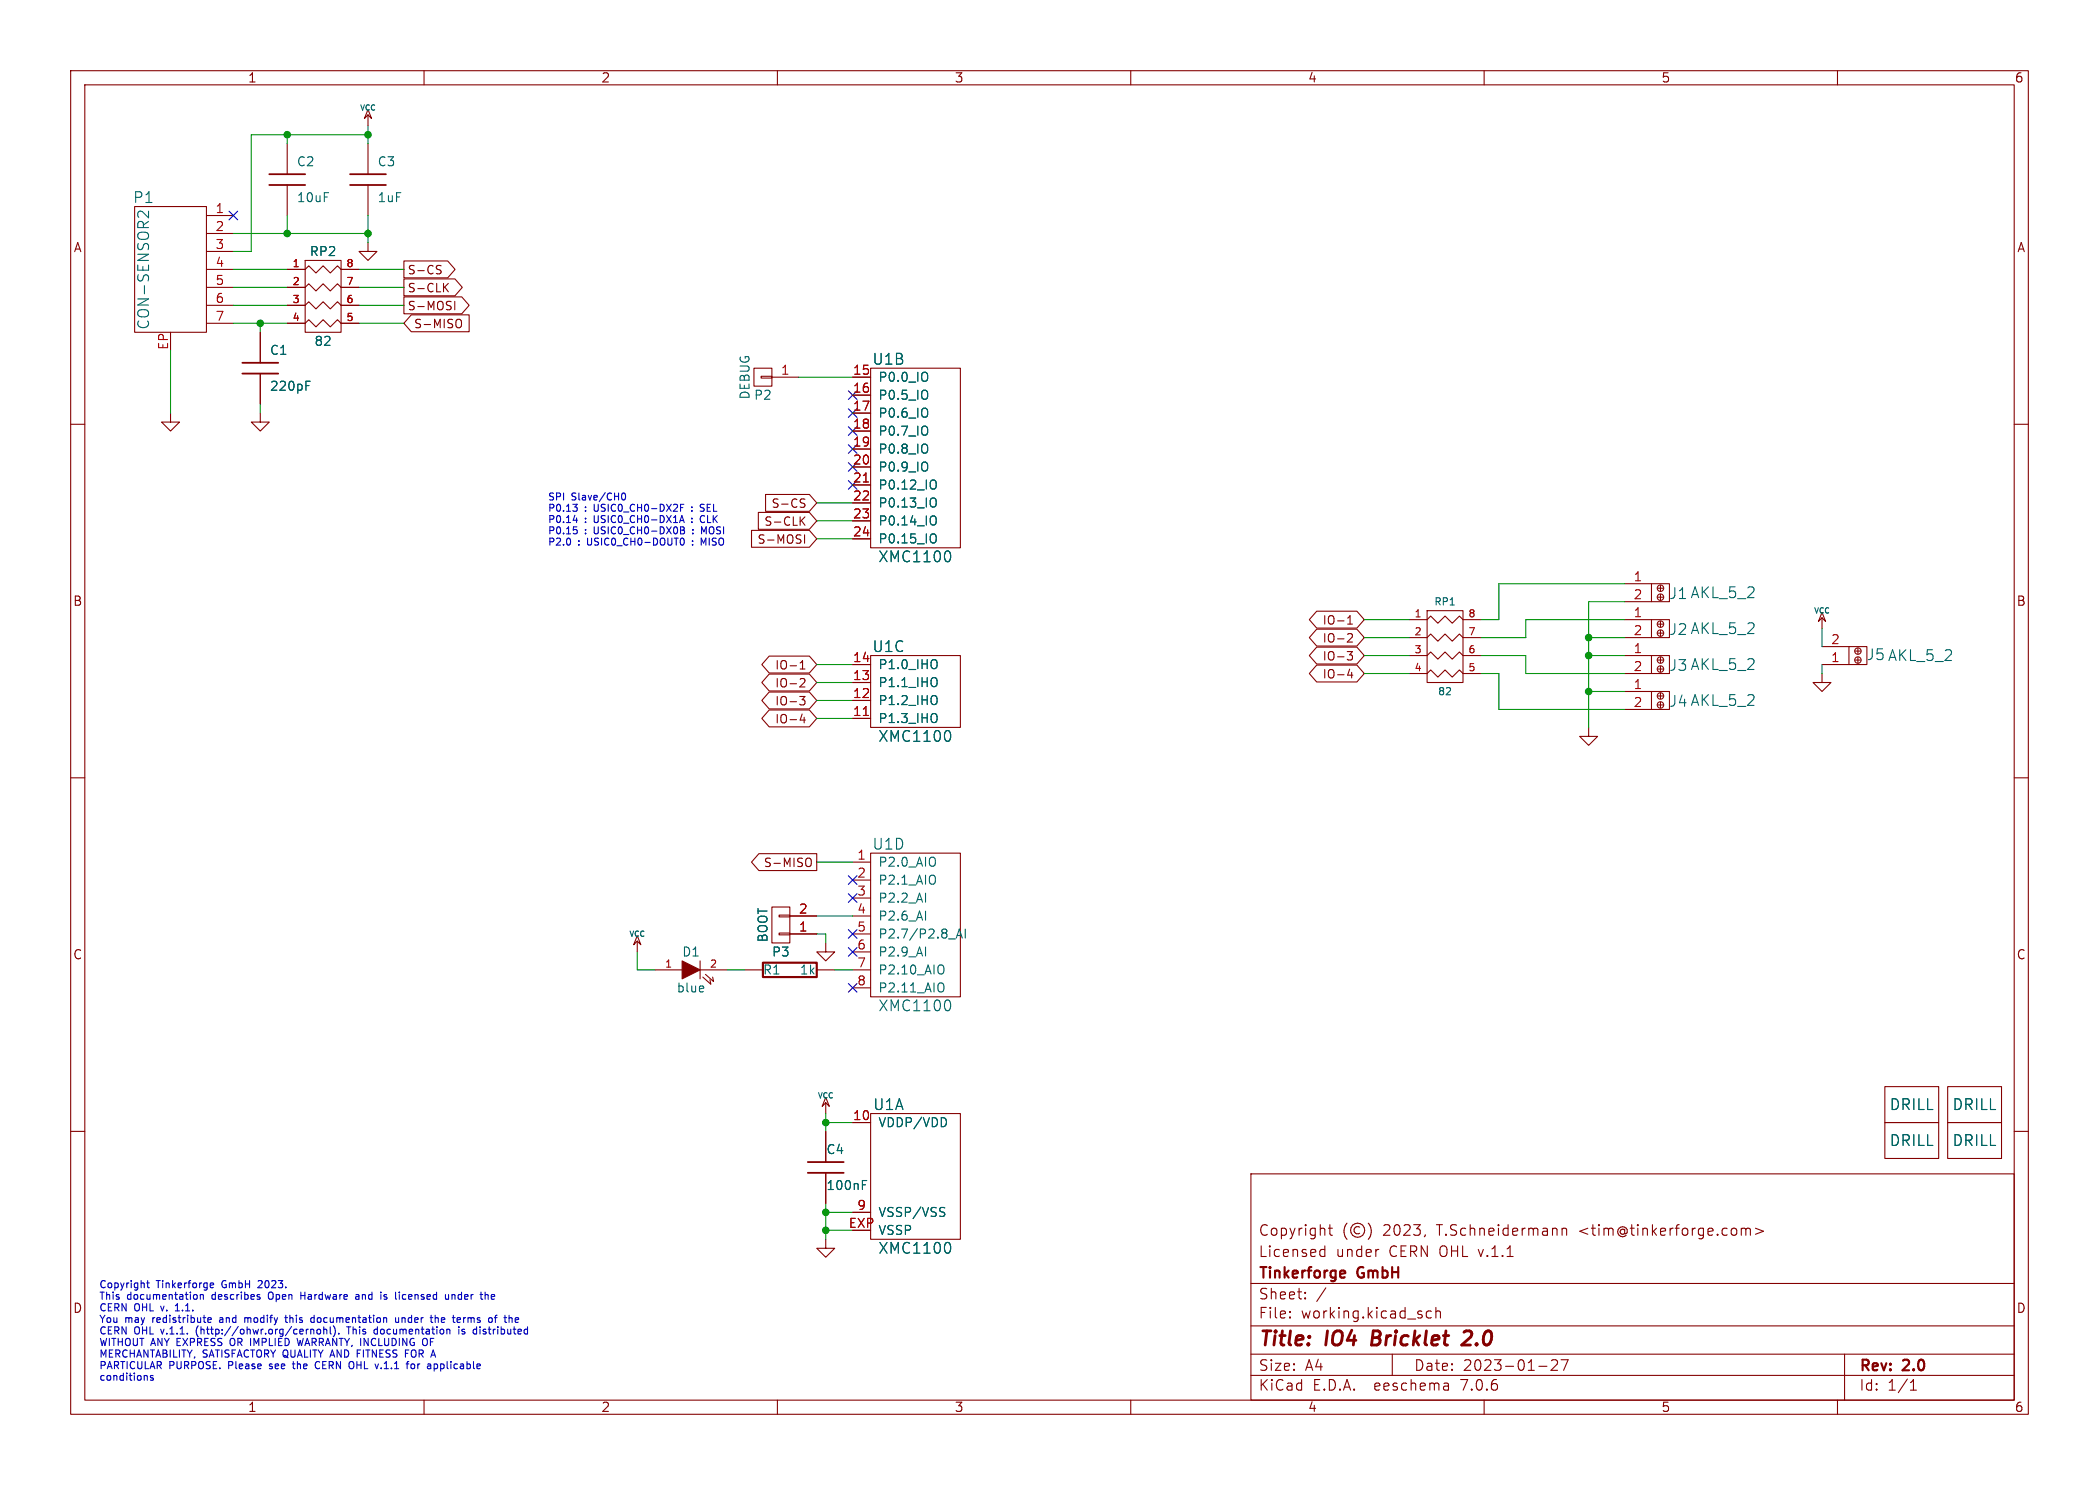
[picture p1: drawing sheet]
<svg xmlns="http://www.w3.org/2000/svg" width="297mm" height="210mm" viewBox="0 0 297 210" stroke-linecap="round" stroke-linejoin="round" font-family="sans-serif">
<g fill="none" stroke="#840000" stroke-width=".15">
<path d="M10 10h277v190h-277zM12 12h273v186h-273zM52.1 15.5l.5 1.3-.5-.5-.5 .5zM52.1 16.3v1.5M60 10v2M110 10v2M160 10v2M210 10v2M260 10v2M19 29.2h10.2v17.8h-10.2zM29.2 38.1h3.8M29.2 30.5h3.8"/>
<path d="M29.2 33h3.8M29.2 35.6h3.8M40.6 38.1h2.6l.5-.5 1 1 1-1 1 1 1.1-1 .5 .5h2.5M40.6 20.3v4.3M40.6 26.2v4.3M43.2 36.8h5.1v10.2h-5.1zM52.1 34.3v1.3h1.2l-1.2 1.2-1.3-1.2h1.3M52.1 20.3v4.3M52.1 26.2v4.3M57.1 39.4h7.3l1 1.2-1 1.2h-7.3zM57.1 36.9h6.2l1.1 1.2-1.1 1.2h-6.2zM62 38.1l.3 .1 .1 .3-.2 .2h-.3"/>
<path d="M62 37.5l.4 .1M10 60h2M24.1 58.4v1.3h1.3l-1.3 1.3-1.2-1.3h1.2M29.2 40.6h3.8M29.2 43.2h3.8M29.2 45.7h3.8M36.8 58.4v1.3h1.3l-1.3 1.3-1.2-1.3h1.2M36.8 47v4.3M36.8 52.8v4.4M40.6 45.7h2.6l.5-.5 1 1 1-1 1 1 1.1-1 .5 .5h2.5M40.6 43.2h2.6l.5-.5 1 1 1-1 1 1 1.1-1 .5 .5h2.5M40.6 40.6h2.6l.5-.5 1 1 1-1 1 1 1.1-1 .5 .5h2.5"/>
<path d="M57.1 42h8.2l1.1 1.2-1.1 1.2h-8.2zM58.2 44.5h8.2v2.4h-8.2l-1.1-1.2zM62.9 40.6l.5 .7M63.4 40.1l-.6 .7M64.3 42.6v1.2M64.8 45.2a.4 .4 0 0 1 .5 .4v.4a.4 .4 0 0 1-.5 .3M106.7 52.1h2.5v2.5h-2.5zM107.7 53.2h1.5v.3h-1.5zM109.2 53.3h3.8M120.6 53.3h2.6M120.6 55.9h2.6M120.6 58.4h2.6"/>
<path d="M123.2 52.1h12.7v25.4h-12.7zM285 60h2M106.3 75h8.2l1.1 1.2-1.1 1.2h-8.2zM107.3 72.5h7.2l1.1 1.2-1.1 1.2h-7.2zM108.3 69.9h6.2l1.1 1.2-1.1 1.2h-6.2zM113.4 73.6l.5 .7M113.4 71.1l.4 .1 .1 .3-.2 .2h-.3M113.4 70.6h.5M113.8 75.6v1.2M113.9 73.1l-.7 .7M120.6 61h2.6M120.6 63.5h2.6"/>
<path d="M120.6 66h2.6M120.6 68.6h2.6M120.6 71.1h2.6M120.6 73.7h2.6M120.6 76.2h2.6M108.8 95.3h5.7l1.1 1.2-1.1 1.2h-5.7l-1-1.2zM108.8 92.8h5.7l1.1 1.2-1.1 1.2h-5.7l-1-1.2zM108.8 97.9h5.7l1.1 1.2-1.1 1.2h-5.7l-1-1.2zM113.2 98.5h.7l-.4 .5 .3 .1 .1 .4-.2 .2h-.4M113.2 94.6h.7M113.2 93.8l.4-.4v1.2M113.3 96h.4l.1 .1 .1 .2-.7 .8h.7"/>
<path d="M120.6 99.1h2.6M120.6 96.5h2.6M120.6 94h2.6M123.2 92.7h12.7v10.2h-12.7zM186.3 86.4h5.7l1 1.2-1 1.2h-5.7l-1-1.2zM186.3 91.5h5.7l1 1.2-1 1.2h-5.7l-1-1.2zM186.3 89h5.7l1 1.2-1 1.2h-5.7l-1-1.2zM186.3 94.1h5.7l1 1.2-1 1.1h-5.7l-1-1.1zM190.6 92.1h.8l-.4 .5 .3 .1 .1 .4-.3 .2h-.3M190.7 88.3h.7M190.7 87.4l.3-.3v1.2M190.7 89.7l.4-.1 .2 .1 .1 .2-.8 .9h.8"/>
<path d="M191 94.6l-.3 .9h.7M191.3 95.1v.8M199.4 95.3h2.5l.5-.6 1.1 1.1 1-1.1 1 1.1 1-1.1 .5 .6h2.5M199.4 92.7h2.5l.5-.5 1.1 1 1-1 1 1 1-1 .5 .5h2.5M199.4 90.2h2.5l.5-.5 1.1 1 1-1 1 1 1-1 .5 .5h2.5M199.4 87.6h2.5l.5-.5 1.1 1 1-1 1 1 1-1 .5 .5h2.5M201.9 86.4h5.1v10.1h-5.1zM229.9 82.6h3.8M229.9 85.1h3.8M229.9 97.8h3.8M229.9 87.6h3.8M229.9 90.2h3.8"/>
<path d="M229.9 92.7h3.8M229.9 95.3h3.8M233.7 82.6h2.5v2.5h-2.5zM233.7 97.8h2.5v2.5h-2.5zM233.7 87.6h2.5v2.6h-2.5zM233.7 92.7h2.5v2.6h-2.5zM234.6 84.5h.7M234.6 83.2h.7M234.6 99.7h.7M234.6 98.4h.7M234.6 89.5h.7M234.6 88.3h.7"/>
<path d="M234.6 94.6h.7M234.6 93.3h.7M234.9 84.1v.7M234.9 82.8v.8M234.9 99.3v.8M234.9 98v.8M234.9 89.2v.7M234.9 87.9v.7M234.9 94.2v.8M234.9 93v.7M257.8 95.3v1.2h1.3l-1.3 1.3-1.3-1.3h1.3M257.8 86.6l.5 1.3-.5-.5-.5 .5z"/>
<path d="M257.8 94h3.8M257.8 91.4h3.8M257.8 87.4v1.5M261.6 91.4h2.6v2.6h-2.6zM262.5 92.1h.8M262.5 93.3h.8M262.9 91.7v.8M262.9 93v.7M10 110h2M108.8 100.4h5.7l1.1 1.2-1.1 1.2h-5.7l-1-1.2zM113.5 101l-.3 .8h.8M113.8 101.4v.8"/>
<path d="M120.6 101.6h2.6M224.8 102.9v1.2h1.3l-1.3 1.3-1.3-1.3h1.3M229.9 100.3h3.8M285 110h2M90.2 132.3l.5 1.3-.5-.5-.5 .5zM90.2 133.1v1.5M92.7 137.2h3.8M99.1 137.2h3.8M99.1 135.9v2.5M99.4 138.2l1.2 1-.1-.6M99.8 137.8l1.2 1-.2-.6M105.4 137.2h2.5"/>
<path d="M107.4 120.7h8.2v2.4h-8.2l-1.1-1.2zM109.2 128.3h2.6v5.1h-2.6zM110.2 129.4h1.6v.3h-1.6zM110.2 132h1.6v.2h-1.6zM111.8 132.1h3.8M111.8 129.5h3.8M114.3 121.4a.4 .4 0 0 1 .5 .4v.4a.4 .4 0 0 1-.5 .3M115.6 137.2h2.5M116.8 133.4v1.2h1.3l-1.3 1.3-1.2-1.3h1.2M120.6 132.1h2.6M120.6 129.5h2.6M120.6 137.2h2.6"/>
<path d="M120.6 121.9h2.6M120.6 124.5h2.6M120.6 127h2.6M120.6 134.6h2.6M120.6 139.7h2.6M123.2 120.7h12.7v20.3h-12.7zM10 160h2M116.8 155.2l.5 1.3-.5-.5-.5 .5zM116.8 156v1.5M120.6 158.8h2.6M123.2 157.5h12.7v17.8h-12.7zM266.7 158.8h7.6v5h-7.6z"/>
<path d="M266.7 153.7h7.6v5.1h-7.6zM275.6 153.7h7.6v5.1h-7.6zM275.6 158.8h7.6v5h-7.6zM285 160h2M116.8 175.3v1.2h1.3l-1.3 1.3-1.2-1.3h1.2M116.8 160v4.3M116.8 165.9v4.3M120.6 171.5h2.6M177 166h108v32h-108zM186.9 177.6l.1 .1 .5-.1M186.9 176.8l.1-.1 .5 .1M187.5 176.2v1.5"/>
<path d="M188 173.7h.5M188.2 173.2v1.3v.1l.3 .1M190.6 173a1.72 1.72 0 0 0 0 2.3M192.4 173.6a.52 .52 0 0 0-.8 .4 .52 .52 0 0 0 .8 .4M193.6 173a1.72 1.72 0 0 1 0 2.3M195 176.7h.1M201.7 174.6l-.2 .3M221 173.8a.37 .37 0 0 1 .7 .1v.8M221 173.7v1M246.4 173.8a.37 .37 0 0 1 .6 .1M246.4 173.7v1M247 173.9l.2-.2 .4 .1 .1 .9"/>
<path d="M247 173.9v.8M248.4 173.7l1.1 .4-1.1 .5M60 198v2M110 198v2M160 198v2M177 194.5h108M177 191.5h108M177 187.5h108M177 181.5h108M182.5 186.3h.1l-.1 .1M182.5 186.3v.1M182.5 185.5v.1"/>
<path d="M182.5 185.5h.1l-.1 .1M184.7 183.6v.1M184.7 183.6h-.1l.1 .1M184.7 182.8v.1M184.7 182.8h-.1l.1 .1M187.6 182.1l-1.3 2M197 191.5v3M202.5 185.5l-.4-.1-.3 .3v.4l.2 .2 .1 .1 .4-.1M203.2 185.5a.37 .37 0 0 1 .6 .1v.8M203.2 184.9v1.5M204.9 195.7l.1 .9M205 196.5l-.2 .1"/>
<path d="M205 196h-.2M210 198v2M217.7 193.2h1.2M219.5 192.4l.2-.1 .5 .1a.41 .41 0 0 1 .1 .5l-.8 .9h.9M220.9 192.3h1l-.7 1.5M260 198v2M261 191.5v6.5M270.3 196.6h.9M270.3 195.5l.4-.4v1.5"/>
<circle cx="234.9" cy="89.5" r=".46"/>
<circle cx="234.9" cy="99.7" r=".46"/>
<circle cx="234.9" cy="94.6" r=".46"/>
<circle cx="234.9" cy="93.3" r=".46"/>
<circle cx="234.9" cy="84.5" r=".46"/>
<circle cx="234.9" cy="98.4" r=".46"/>
<circle cx="234.9" cy="88.3" r=".46"/>
<circle cx="234.9" cy="83.2" r=".46"/>
<circle cx="262.9" cy="92.1" r=".46"/>
<circle cx="262.9" cy="93.3" r=".46"/>
<circle cx="192.1" cy="174" r="1"/>
</g>
<path d="M194.3 188.2l-.2 2h.7M207.9 188.2h-.4l-.4 .2M208.1 189.1l-1.3 1.1h1.3" fill="none" stroke="#840000" stroke-width=".4"/>
<path d="M107.9 136.1h7.7v2.1h-7.7zM190.1 179.7l.2 .1v.2l-.7 .2M190.3 180.6l-.2 .1" fill="none" stroke="#840000" stroke-width=".3"/>
<path d="M38.1 26.2h5.1M38.1 24.6h5.1M49.5 26.2h5.1M49.5 24.6h5.1M34.3 52.8h5.1M34.3 51.3h5.1M114.3 165.9h5.1M114.3 164.3h5.1" fill="none" stroke="#840000" stroke-width=".25"/>
<g fill="none" stroke="#006464" stroke-width=".15">
<path d="M21 29.9v.9l-.9-.9a.41 .41 0 0 0-.6 .3v.3M43.3 54.5h.4M43.3 53.9h.6M131.2 52.8v.9M131.2 55.4v.9M131.2 57.9v.9M131.2 60.5v.9M131.2 63v.9M131.2 65.5v.9M132.2 67.9l.1 .1a.81 .81 0 0 1-.1 1.2M132.2 70.4l.1 .1a.81 .81 0 0 1-.1 1.2M132.2 73h.1a.81 .81 0 0 1-.1 1.2"/>
<path d="M132.2 75.5l.1 .1a.81 .81 0 0 1-.1 1.2M134.3 78a1.14 1.14 0 0 1 0 1.4M132.4 93.4a.9 .9 0 0 1 0 1.1M132.4 95.9a.9 .9 0 0 1 0 1.1M132.4 98.4a.9 .9 0 0 1 0 1.2M132.4 101a.9 .9 0 0 1 0 1.1M134.3 103.4a1.14 1.14 0 0 1 0 1.4M99.5 139.5l.1 .2-.6 .2M133.4 136.5a.9 .9 0 0 1 0 1.2M133.4 139.1a.9 .9 0 0 1 0 1.1M134.2 132.8h1M135.3 132.7l.4-1.3 .5 1.3"/>
<path d="M135.4 132.3h.6M136.6 131.4v1.3M133.9 158.4v.6M134.3 141.5a1.14 1.14 0 0 1 0 1.4M122 167.6h.5M122 166.9h.6M133.2 170.8h.5M133.4 171.4l.3 .3-.1 .2-.2 .1M134.3 175.8a1.14 1.14 0 0 1 0 1.4"/>
</g>
<path d="M96.5 135.9l2.6 1.3-2.6 1.2z" fill="#840000" stroke="#840000" stroke-width=".15"/>
<path d="M122.2 68.2h.7M122.2 101.2h.7" fill="none" stroke="#a90000" stroke-width=".15"/>
<g fill="none" stroke="#0000c2" stroke-width=".15">
<path d="M81.1 73.6h.6M81.2 74.5h.4M81.5 71.7l.2 .2v.2l-.2 .2M81.5 74.9l.2 .2v.2l-.2 .2M81.6 73.2v.7M81.7 71.3l-.4 .4M88 69.8l.2-.1a.53 .53 0 0 1 .3 .5 .53 .53 0 0 1-.3 .5l-.3-.4zM96.2 73.9l.3-1 .3 1M96.2 73.6h.5M96.3 71.8h.3M96.3 74.5l.5 .1v.2l-.2 .2M96.3 75h.3"/>
<path d="M96.4 76.1h.1a.53 .53 0 0 1 .3 .5 .53 .53 0 0 1-.3 .5l-.1-.1M96.6 75l.3 .2-.1 .2-.5 .1M96.8 71.3h-.5v1M97.9 72.2v.1M97.9 71.7v.1M97.9 73.3v.1M97.9 73.8v.1M98 77v.1M98 76.5v.1M98 75.4v.1M98 74.9v.1M99.1 72.3h.4"/>
<path d="M99.4 72.9a.53 .53 0 0 0-.3 .5 .53 .53 0 0 0 .3 .5M99.5 71.3h-.2l-.2 .2 .1 .2 .3 .1M99.6 76.8l-.4-.7v1M99.6 75.2l-.3-.7v1M20.7 194.5l.1 .2v.5M20.7 181.4h.4M20.9 181.1v.9l.2 .1M21.7 194.6l-.3-.1-.1 .2v.1l.4 .1v.2h-.4M24.8 185.4h.6M25 184.5l-.2 .2M27.6 183.1h.2l.1 .2v.4h-.3M27.8 187.9v.7"/>
<path d="M28.3 183.2l.2-.1h.2l.1 .6M28.3 183.1v.6M29.4 186.7l.5-.1-.1-.2-.2-.1-.2 .2 .1 .5h.3M29.7 181.6l.2-.2h.2l.1 .2v.1l-.5 .1M29.7 182l.2 .1h.3M31.1 186.7v.3M32.6 189.4v.7M34.6 186.3v.7M34.9 186.3l-.3 .1M36.6 181.1l-.1 .1M36.7 183.4l.1 .2-.1 .1M36.7 183.1h.1"/>
<path d="M37.1 181.5l-.6 .6h.6M38 182.9v.7M38.1 193.5l.1 .1M38.2 192.9v.3M40.3 186.3h.4M40.4 186v.9l.3 .1M41.4 192.9h.3M41.5 192.5v.9l.2 .2M42 189.3l.3 1 .2-.7 .2 .7M42.6 182.7v1M42.6 183.2h.5M44 186.8l.2 .2h.3"/>
<path d="M44 188v.7M44 188.1l.1-.1h.3v.7M44.5 186.4l-.3-.1-.2 .2M44.5 186v1M44.8 192.6a.5 .5 0 0 0-.2 .6 .5 .5 0 0 0 .6 .3M44.9 188h.3l.2 .2v.3l-.2 .2-.3-.1-.1-.1zM45.8 188.1l.2-.1h.2v.7M45.8 187.6v1.1M46.7 187.6v.9l.2 .2M47.2 187.5a1.19 1.19 0 0 1 0 1.5M47.9 188.6v.1M49.3 187.6v1.1"/>
<path d="M49.9 192.6a.72 .72 0 0 1 0 .9M50.4 183.1h.3l.1 .6M50.5 191.4h.4M50.8 183.3l-.3 .1-.2 .1 .2 .2h.3M53 188.6l.1 .1 .3-.1M53.4 188h-.3l-.1 .1M53.4 187.6v1.1M54.3 183.7h.4M54.7 183.1h-.2l-.2 .1 .1 .2 .3 .1M56 186.3v.7h.3l.1-.1M56.4 186.3v.7M56.5 182.7v.1"/>
<path d="M56.9 186.3v.7M57 183.1l-.1 .2 .1 .4M57 186.3l-.1 .1M57.4 191.4h.3M58.2 192.9h.3l.2 .2v.3l-.2 .2-.3-.1-.1-.1zM60.3 189.3a.72 .72 0 0 1 0 .9M61.4 192.9h.3l.2 .2-.1 .4h-.4M61.6 186.4l.1-.1 .3 .1v.6M61.6 186v1M63 183.1l.1 .6h.2h.2M63.5 183.1v.6M63.5 188l.2 .1v.6"/>
<path d="M64 183.1v.6M64.3 183.1h-.2l-.1 .1M64.9 187.6v.1M64.9 188v.7M65 186.3l.2 .3-.5 .1M65.1 187h-.1M65.4 188.6h.3M65.6 186.3v.7M65.6 186.4v.1M65.7 188h-.2l-.1 .1v.2l.3 .1M67.9 187.6v.1M67.9 188v.7"/>
<path d="M68.8 183.1l.3 .1v.5M69.6 183.1v.6M70 186.3h.3M70 183.3l-.5 .1M70.3 186l-.2 .1v.9M72.9 187h.4M72.9 186.4l.3-.1 .2 .3-.5 .1"/>
</g>
<g fill="none" stroke="#009600" stroke-width=".15">
<path d="M40.6 19.1v1.2M52.1 19.1h-16.5v16.5h-2.6M52.1 17.8v2.5M33 38.1h7.6M33 33h19.1M40.6 30.5v2.5M50.8 38.1h6.3M52.1 30.5v3.8M24.1 49.5v8.9M33 45.7h7.6M33 43.2h7.6M33 40.6h7.6"/>
<path d="M36.8 45.7v1.3M36.8 57.2v1.2M50.8 45.7h6.3M50.8 43.2h6.3M50.8 40.6h6.3M113 53.3h7.6M115.6 73.7h5M115.6 71.1h5M115.6 76.2h5M115.6 99.1h5M115.6 96.5h5M115.6 94h5"/>
<path d="M193 95.3h6.4M193 92.7h6.4M193 87.6h6.4M193 90.2h6.4M209.5 95.3h2.6v5h17.8M209.5 92.7h6.4v2.6h14M224.8 92.7h5.1M224.8 97.8h5.1M224.8 90.2h5.1M229.9 82.6h-17.8v5h-2.6M229.9 87.6h-14v2.6h-6.4M229.9 85.1h-5.1v17.8"/>
<path d="M257.8 88.9v2.5M257.8 94v1.3M115.6 101.6h5M90.2 134.6v2.6h2.5M102.9 137.2h2.5M115.6 132.1h1.2v1.3M115.6 129.5h5M115.6 121.9h5M118.1 137.2h2.5M116.8 157.5v2.5M116.8 158.8h3.8M116.8 170.2v5.1"/>
<path d="M116.8 174h3.8M116.8 171.5h3.8"/>
</g>
<g fill="none" stroke="#000084" stroke-width=".15">
<path d="M32.4 29.9l1.2 1.2M33.6 29.9l-1.2 1.2M120 57.8l1.3 1.2M120 55.3l1.3 1.2M121.3 57.8l-1.3 1.2M121.3 55.3l-1.3 1.2M120 68l1.3 1.2M120 65.4l1.3 1.2M120 60.4l1.3 1.2M120 62.9l1.3 1.2M121.3 68l-1.3 1.2M121.3 65.4l-1.3 1.2"/>
<path d="M121.3 60.4l-1.3 1.2M121.3 62.9l-1.3 1.2M120 139.1l1.3 1.2M120 134l1.3 1.2M120 126.4l1.3 1.2M120 123.9l1.3 1.2M120 131.5l1.3 1.2M121.3 139.1l-1.3 1.2M121.3 134l-1.3 1.2M121.3 126.4l-1.3 1.2M121.3 123.9l-1.3 1.2M121.3 131.5l-1.3 1.2"/>
</g>
<g fill="#009600" stroke="#009600" stroke-width=".15">
<circle cx="40.6" cy="33" r=".46"/>
<circle cx="52.1" cy="33" r=".46"/>
<circle cx="52.1" cy="19.1" r=".46"/>
<circle cx="40.6" cy="19.1" r=".46"/>
<circle cx="224.8" cy="90.2" r=".46"/>
<circle cx="224.8" cy="92.7" r=".46"/>
<circle cx="116.8" cy="174" r=".46"/>
<circle cx="116.8" cy="171.5" r=".46"/>
<circle cx="116.8" cy="158.8" r=".46"/>
<circle cx="36.8" cy="45.7" r=".46"/>
<circle cx="224.8" cy="97.8" r=".46"/>
</g>
<g font-size="2.8" fill="#840000">
<text x="178" y="190.9">Title:</text>
<text x="187.7" y="190.9">IO4</text>
<text x="194.9" y="190.9">Bricklet</text>
<text x="208.7" y="190.9">2.0</text>
</g>
<g font-size="2.1" fill="#006464">
<text x="18.8" y="28.9">P1</text>
<text x="21.3" y="46.7" transform="rotate(-90 21.3 46.7)">CON-SENSOR2</text>
<text x="123.4" y="51.8">U1B</text>
<text x="124.2" y="79.7">XMC1100</text>
<text x="236.1" y="84.9">J1 AKL_5_2</text>
<text x="123.4" y="92.4">U1C</text>
<text x="236.1" y="90">J2 AKL_5_2</text>
<text x="236.1" y="95.1">J3 AKL_5_2</text>
<text x="264" y="93.6">J5 AKL_5_2</text>
<text x="236.1" y="100.2">J4 AKL_5_2</text>
<text x="124.2" y="105.1">XMC1100</text>
<text x="123.4" y="120.4">U1D</text>
<text x="124.2" y="143.2">XMC1100</text>
<text x="123.5" y="157.2">U1A</text>
<text x="267.3" y="157.2">DRILL</text>
<text x="276.2" y="157.2">DRILL</text>
<text x="267.3" y="162.3">DRILL</text>
<text x="276.2" y="162.3">DRILL</text>
<text x="124.2" y="177.5">XMC1100</text>
</g>
<g font-size="2.1" fill="#840000">
<text x="178" y="178">Licensed</text>
<text x="178" y="175">Copyright</text>
<text x="189" y="178">under</text>
<text x="195.7" y="175">2023,</text>
<text x="196.6" y="178">CERN OHL v.1.1</text>
<text x="203.5" y="175">T.Schneidermann</text>
<text x="223.7" y="175">&lt;tim@tinkerforge.com&gt;</text>
<text x="178" y="184">Sheet:</text>
<text x="178" y="181.2">Tinkerforge</text>
<text x="192.2" y="181.2">GmbH</text>
<text x="178" y="186.7">File:</text>
<text x="184.1" y="186.7">working.kicad_sch</text>
<text x="178" y="196.9">KiCad</text>
<text x="178" y="194.1">Size:</text>
<text x="184.7" y="194.1">A4</text>
<text x="185.7" y="196.9">E.D.A.</text>
<text x="194.6" y="196.9">eeschema</text>
<text x="200" y="194.1">Date:</text>
<text x="207" y="196.9">7.0.6</text>
<text x="207" y="194.1">2023-01-27</text>
<text x="263" y="194.3">Rev:</text>
<text x="263" y="196.9">Id:</text>
<text x="267.1" y="196.9">1/1</text>
<text x="269.4" y="194.3">2.0</text>
</g>
<g font-size="1.8" fill="#840000">
<text x="35" y="11.9">1</text>
<text x="85" y="11.9">2</text>
<text x="135" y="11.9">3</text>
<text x="185" y="11.9">4</text>
<text x="235" y="11.9">5</text>
<text x="285" y="11.9">6</text>
<text x="10.3" y="35.9">A</text>
<text x="285.3" y="35.9">A</text>
<text x="10.3" y="85.9">B</text>
<text x="285.3" y="85.9">B</text>
<text x="10.3" y="135.9">C</text>
<text x="285.3" y="135.9">C</text>
<text x="10.3" y="185.9">D</text>
<text x="285.3" y="185.9">D</text>
<text x="35" y="199.9">1</text>
<text x="85" y="199.9">2</text>
<text x="135" y="199.9">3</text>
<text x="185" y="199.9">4</text>
<text x="235" y="199.9">5</text>
<text x="285" y="199.9">6</text>
</g>
<g font-size="1.8" fill="#006464">
<text x="41.9" y="23.7">C2</text>
<text x="53.3" y="23.7">C3</text>
<text x="41.9" y="28.8">10uF</text>
<text x="53.3" y="28.8">1uF</text>
<text x="43.7" y="36.4">RP2</text>
<text x="38.1" y="50.4">C1</text>
<text x="44.4" y="49.1">82</text>
<text x="38.1" y="55.5">220pF</text>
<text x="106.3" y="56.6" transform="rotate(-90 106.3 56.6)">DEBUG</text>
<text x="106.6" y="56.7">P2</text>
<text x="124.2" y="54.2">P0.0_IO</text>
<text x="124.2" y="56.7">P0.5_IO</text>
<text x="124.2" y="59.3">P0.6_IO</text>
<text x="124.2" y="61.8">P0.7_IO</text>
<text x="124.2" y="64.4">P0.8_IO</text>
<text x="124.2" y="66.9">P0.9_IO</text>
<text x="124.2" y="69.4">P0.12_IO</text>
<text x="124.2" y="72">P0.13_IO</text>
<text x="124.2" y="74.5">P0.14_IO</text>
<text x="124.2" y="77.1">P0.15_IO</text>
<text x="124.2" y="94.8">P1.0_IHO</text>
<text x="124.2" y="99.9">P1.2_IHO</text>
<text x="124.2" y="97.4">P1.1_IHO</text>
<text x="124.2" y="102.5">P1.3_IHO</text>
<text x="124.2" y="122.8">P2.0_AIO</text>
<text x="124.2" y="125.3">P2.1_AIO</text>
<text x="124.2" y="127.9">P2.2_AI</text>
<text x="124.2" y="130.4">P2.6_AI</text>
<text x="96.4" y="135.5">D1</text>
<text x="108.8" y="133.4" transform="rotate(-90 108.8 133.4)">BOOT</text>
<text x="109.1" y="135.5">P3</text>
<text x="124.2" y="132.9">P2.7/P2.8_AI</text>
<text x="124.2" y="135.5">P2.9_AI</text>
<text x="95.7" y="140.6">blue</text>
<text x="107.9" y="138">R1</text>
<text x="113.1" y="138">1k</text>
<text x="124.2" y="138">P2.10_AIO</text>
<text x="124.2" y="140.6">P2.11_AIO</text>
<text x="124.2" y="159.6">VDDP/VDD</text>
<text x="116.8" y="163.4">C4</text>
<text x="116.8" y="168.5">100nF</text>
<text x="124.2" y="172.3">VSSP/VSS</text>
<text x="124.2" y="174.9">VSSP</text>
</g>
<g font-size="1.8" fill="#a90000">
<text x="30.4" y="30.2">1</text>
<text x="30.4" y="32.8">2</text>
<text x="30.4" y="35.3">3</text>
<text x="30.4" y="37.8">4</text>
<text x="30.4" y="40.4">5</text>
<text x="30.4" y="42.9">6</text>
<text x="30.4" y="45.5">7</text>
<text x="23.9" y="49.6" transform="rotate(-90 23.9 49.6)">EP</text>
<text x="110.4" y="53.1">1</text>
<text x="120.6" y="53.1">15</text>
<text x="120.6" y="55.6">16</text>
<text x="120.6" y="58.2">17</text>
<text x="120.6" y="60.7">18</text>
<text x="120.6" y="63.2">19</text>
<text x="120.6" y="65.8">20</text>
<text x="120.6" y="68.3">21</text>
<text x="120.6" y="70.9">22</text>
<text x="120.6" y="73.4">23</text>
<text x="120.6" y="75.9">24</text>
<text x="231.1" y="82.3">1</text>
<text x="231.1" y="84.8">2</text>
<text x="231.1" y="87.4">1</text>
<text x="231.1" y="89.9">2</text>
<text x="120.6" y="93.7">14</text>
<text x="231.1" y="92.5">1</text>
<text x="231.1" y="95">2</text>
<text x="259" y="93.7">1</text>
<text x="259" y="91.2">2</text>
<text x="120.6" y="101.3">11</text>
<text x="120.6" y="98.8">12</text>
<text x="120.6" y="96.3">13</text>
<text x="231.1" y="97.5">1</text>
<text x="231.1" y="100.1">2</text>
<text x="121.2" y="121.7">1</text>
<text x="121.2" y="124.2">2</text>
<text x="113" y="131.8">1</text>
<text x="113" y="129.3">2</text>
<text x="121.2" y="126.7">3</text>
<text x="121.2" y="129.3">4</text>
<text x="121.2" y="131.8">5</text>
<text x="121.2" y="134.4">6</text>
<text x="121.2" y="136.9">7</text>
<text x="121.2" y="139.4">8</text>
<text x="120.6" y="158.5">10</text>
<text x="120" y="173.7">EXP</text>
<text x="121.2" y="171.2">9</text>
</g>
<g font-size="1.7" fill="#840000">
<text x="57.6" y="41.6">S-CLK</text>
<text x="57.6" y="39">S-CS</text>
<text x="57.6" y="44.1">S-MOSI</text>
<text x="58.5" y="46.6">S-MISO</text>
<text x="107.1" y="77.1">S-MOSI</text>
<text x="108" y="74.6">S-CLK</text>
<text x="109.1" y="72">S-CS</text>
<text x="187" y="88.5">IO-1</text>
<text x="109.6" y="94.9">IO-1</text>
<text x="187" y="93.6">IO-3</text>
<text x="187" y="91.1">IO-2</text>
<text x="109.6" y="97.4">IO-2</text>
<text x="109.6" y="100">IO-3</text>
<text x="187" y="96.2">IO-4</text>
<text x="109.6" y="102.5">IO-4</text>
<text x="108" y="122.8">S-MISO</text>
</g>
<g font-size="1.4" fill="#a90000">
<text x="41.3" y="37.8">1</text>
<text x="41.3" y="40.4">2</text>
<text x="48.9" y="40.4">7</text>
<text x="48.9" y="37.8">8</text>
<text x="41.3" y="42.9">3</text>
<text x="41.3" y="45.5">4</text>
<text x="48.9" y="45.5">5</text>
<text x="48.9" y="42.9">6</text>
<text x="200" y="87.4">1</text>
<text x="200" y="89.9">2</text>
<text x="207.7" y="89.9">7</text>
<text x="207.7" y="87.4">8</text>
<text x="200" y="92.5">3</text>
<text x="200" y="95">4</text>
<text x="207.7" y="95">5</text>
<text x="207.7" y="92.5">6</text>
<text x="94" y="136.9">1</text>
<text x="100.4" y="136.9">2</text>
</g>
<g font-size="1.4" fill="#0000c2">
<text x="77.5" y="70.8">SPI</text>
<text x="80.9" y="70.8">Slave/CH0</text>
<text x="77.5" y="72.4">P0.13</text>
<text x="77.5" y="74">P0.14</text>
<text x="77.5" y="75.6">P0.15</text>
<text x="77.5" y="77.2">P2.0</text>
<text x="81.8" y="77.2">:</text>
<text x="82.8" y="72.4">:</text>
<text x="82.8" y="74">:</text>
<text x="82.8" y="75.6">:</text>
<text x="83.3" y="77.2">USIC0_CH0-DOUT0</text>
<text x="84.3" y="72.4">USIC0_CH0-DX2F</text>
<text x="84.3" y="74">USIC0_CH0-DX1A</text>
<text x="84.3" y="75.6">USIC0_CH0-DX0B</text>
<text x="99.8" y="72.4">SEL</text>
<text x="99.8" y="74">CLK</text>
<text x="99.9" y="77.2">MISO</text>
<text x="100" y="75.6">MOSI</text>
<text x="14" y="182.2">Copyright</text>
<text x="14" y="183.9">This</text>
<text x="14" y="185.5">CERN</text>
<text x="18" y="183.9">documentation</text>
<text x="19" y="185.5">OHL</text>
<text x="22.2" y="182.2">Tinkerforge</text>
<text x="23" y="185.5">v.</text>
<text x="25.3" y="185.5">1.1.</text>
<text x="30.2" y="183.9">describes</text>
<text x="31.6" y="182.2">GmbH</text>
<text x="37" y="182.2">2023.</text>
<text x="38.4" y="183.9">Open</text>
<text x="43.2" y="183.9">Hardware</text>
<text x="51.3" y="183.9">and</text>
<text x="55.1" y="183.9">is</text>
<text x="57.4" y="183.9">licensed</text>
<text x="64.7" y="183.9">under</text>
<text x="70" y="183.9">the</text>
<text x="14" y="187.2">You</text>
<text x="14" y="188.8">CERN</text>
<text x="14" y="190.4">WITHOUT ANY EXPRESS</text>
<text x="17.7" y="187.2">may</text>
<text x="19" y="188.8">OHL</text>
<text x="21.8" y="187.2">redistribute</text>
<text x="23" y="188.8">v.1.1.</text>
<text x="28.2" y="188.8">(http://ohwr.org/cernohl).</text>
<text x="31.5" y="187.2">and</text>
<text x="33" y="190.4">OR IMPLIED</text>
<text x="35.3" y="187.2">modify</text>
<text x="41.4" y="187.2">this</text>
<text x="43.1" y="190.4">WARRANTY, INCLUDING</text>
<text x="45.2" y="187.2">documentation</text>
<text x="49.9" y="188.8">This</text>
<text x="53.9" y="188.8">documentation</text>
<text x="57.4" y="187.2">under</text>
<text x="61.3" y="190.4">OF</text>
<text x="62.7" y="187.2">the</text>
<text x="66.1" y="187.2">terms</text>
<text x="66.1" y="188.8">is</text>
<text x="68.4" y="188.8">distributed</text>
<text x="71.4" y="187.2">of</text>
<text x="14" y="192.1">MERCHANTABILITY,</text>
<text x="14" y="193.7">PARTICULAR</text>
<text x="14" y="195.3">conditions</text>
<text x="23.9" y="193.7">PURPOSE.</text>
<text x="28.7" y="192.1">SATISFACTORY QUALITY AND</text>
<text x="32.5" y="193.7">Please</text>
<text x="38.6" y="193.7">see</text>
<text x="42.2" y="193.7">the</text>
<text x="45.6" y="193.7">CERN</text>
<text x="50.6" y="193.7">OHL</text>
<text x="51.2" y="192.1">FITNESS</text>
<text x="54.6" y="193.7">v.1.1</text>
<text x="58.3" y="192.1">FOR</text>
<text x="59.3" y="193.7">for</text>
<text x="62.5" y="193.7">applicable</text>
</g>
<g font-size="1.4" fill="#006464">
<text x="202.8" y="85.8">RP1</text>
<text x="203.4" y="98.5">82</text>
</g>
<g font-size="1.1" fill="#006464">
<text x="50.8" y="15.8">VCC</text>
<text x="256.6" y="87">VCC</text>
<text x="88.9" y="132.7">VCC</text>
<text x="115.6" y="155.5">VCC</text>
</g>
</svg>
